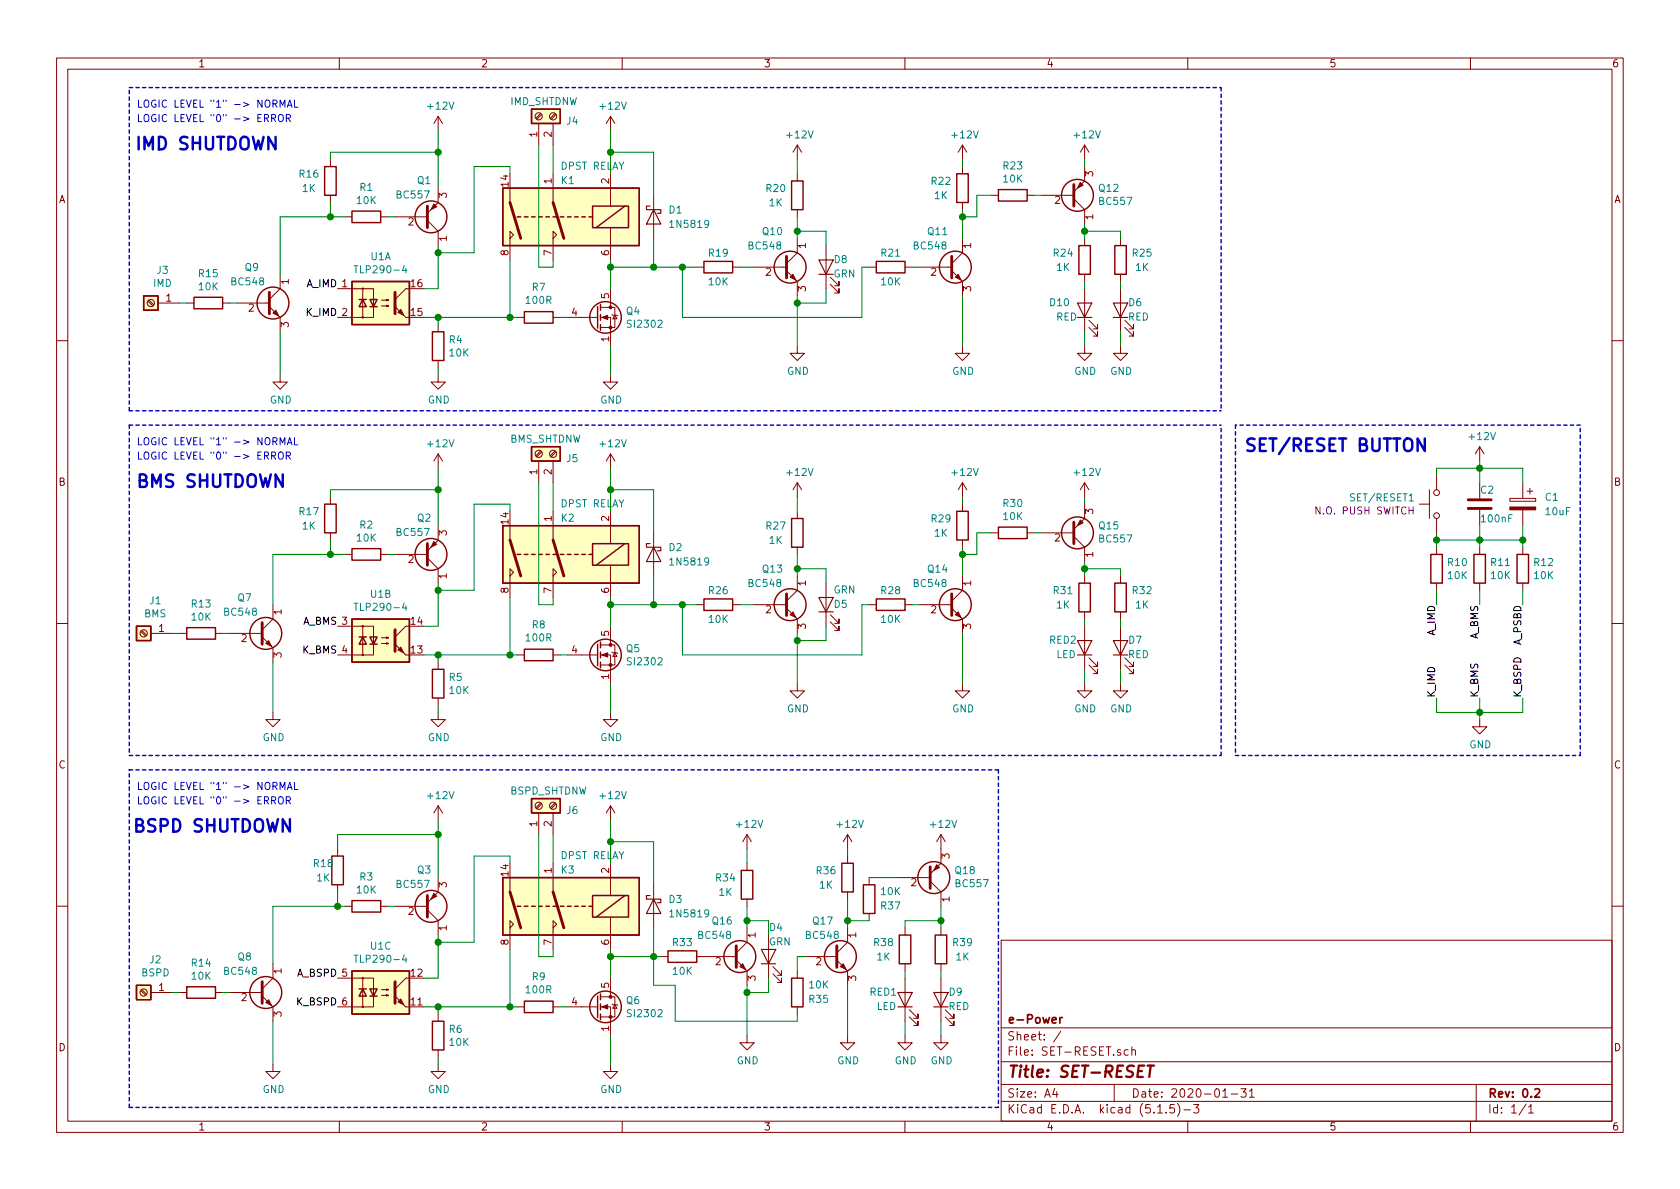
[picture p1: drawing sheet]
<svg xmlns="http://www.w3.org/2000/svg" width="297mm" height="210mm" viewBox="0 0 297 210" stroke-linecap="round" stroke-linejoin="round" font-family="sans-serif">
<g fill="none" stroke="#840000" stroke-width=".18">
<path d="M10 10.3h277v189.9h-277zM12 12.2h273v186.1h-273zM60 10.3v1.9M110 10.3v1.9M160 10.3v1.9M210 10.3v1.9M260 10.3v1.9M58.4 28.2v1.3M58.4 34.5v1.3M61 38.3h1.2M67.3 38.3h1.3M69.8 38.3h5.8"/>
<path d="M75.6 39l1.9 1.9v2.5M77.5 33.3v2.5l-1.9 1.9M77.5 20.6v2.5M77.5 20.6l-.8 1.2M77.5 20.6l.7 1.2M90.2 33.3v2.5M95.2 21.8v3.8M95.6 20.1l-.9 .8M95.8 20.2l-.9 .9M97.8 21.8v3.8M97.8 30.7v5.1M98.1 20.1l-.8 .8"/>
<path d="M98.3 20.2l-.8 .9M107.9 20.6v2.5M107.9 30.7v5.7M107.9 20.6l-.7 1.2M107.9 20.6l.8 1.2M115.6 34.5v7.7M141 25.6v2.6M141 30.7v1.3M141 37.1v1.2M141 25.6l-.8 1.3M141 25.6l.7 1.3M170.2 25.6v2.6"/>
<path d="M170.2 29.5v1.2M170.2 35.8v1.3M170.2 25.6l-.8 1.3M170.2 25.6l.7 1.3M175.3 34.5h1.2M181.6 34.5h1.3M184.1 34.5h5.8M189.9 35.2l1.9 1.9v2.5M191.8 29.5v2.5l-1.9 1.9M191.8 25.6v2.6M191.8 25.6l-.8 1.3M191.8 25.6l.7 1.3"/>
<path d="M26.2 53.3l.8 .8M26.3 53.1l.9 .8M27.9 53.6h3.8M33 53.6h1.3M39.4 53.6h1.2M41.9 53.6h5.7M47.6 54.2l1.9 1.9v2.6M49.5 48.5v2.5l-1.9 2M59.7 51h6.3v5.1h-6.3M64.1 51v5.1M67.4 54.1h1.3l-.4 .1v-.2l.4 .1M67.4 53.1h1.3l-.4 .1v-.2l.4 .1"/>
<path d="M71.8 56.1h.6M72.4 51h-.6l-2 2M77.5 57.4v1.3M90.2 42.2l.6-.7-.6-.6v5.1M91.4 56.1h1.3M97.8 42.2l.6-.7-.6-.6v5.1M97.8 56.1h1.3M100.3 56.1h5.4M106.2 56.1h1.7v5.1M106.2 54.4h2.5v3.5h-2.5M107.9 40.3v5.7M107.9 51v3.4"/>
<path d="M108.2 55.6l.1 .1h.8l.1 .2M108.7 55.7l.4 .7h-.8zM123.2 47.2h1.3M129.5 47.2h1.3M133.3 47.2h5.8M139.1 47.9l1.9 1.9v2.5M141 42.2v2.5l-1.9 1.9M146 43.4v7.6M146.8 50.3l1.5 1.5v-.8v.8h-.7M146.8 49l1.5 1.5v-.7v.7h-.7M153.7 47.2h1.2M160 47.2h1.3"/>
<path d="M162.6 47.2h5.7M168.3 47.9l1.9 1.9v2.5M170.2 42.2v2.5l-1.9 1.9M191.8 42.2v1.2M191.8 48.5v1.3M191.8 51v7.7M192.5 57.9l1.6 1.5v-.7v.7h-.8M192.5 56.6l1.6 1.6v-.8v.8h-.8M198.1 42.2v1.2M198.1 48.5v1.3M198.1 51v7.7M198.9 57.9l1.5 1.5v-.7v.7h-.8"/>
<path d="M198.9 56.6l1.5 1.6v-.8v.8h-.8M10 60.2h2M49.5 66.3v1.3h1.3l-1.3 1.2-1.2-1.2h1.2M77.5 66.3v1.3h1.2l-1.2 1.2-1.3-1.2h1.3M77.5 63.7v1.3M95.6 79.8l-.9 .8M95.8 79.9l-.9 .9M98.1 79.8l-.8 .8M98.3 79.9l-.8 .9M107.9 66.3v1.3h1.3l-1.3 1.2-1.2-1.2h1.2M141 61.2v1.3h1.2l-1.2 1.2-1.3-1.2h1.3M170.2 61.2v1.3h1.2l-1.2 1.2-1.3-1.2h1.3"/>
<path d="M191.8 61.2v1.3h1.2l-1.2 1.2-1.3-1.2h1.3M198.1 61.2v1.3h1.3l-1.3 1.2-1.3-1.2h1.3M261.6 79l-.7 1.3M261.6 79v2.5M261.6 79l.8 1.3M285 60.2h2M58.4 87.9v1.2M58.4 94.2v1.3M61 98h1.2M67.3 98h1.3M69.8 98h5.8M75.6 98.7l1.9 1.9v2.5"/>
<path d="M77.5 93v2.5l-1.9 1.9M77.5 80.3v2.5M77.5 80.3l-.8 1.2M77.5 80.3l.7 1.2M90.2 93v2.5M95.2 81.5v3.8M97.8 81.5v3.8M97.8 90.4v5.1M107.9 80.3v2.5M107.9 90.4v5.7M107.9 99.9v5.8M107.9 80.3l-.7 1.2"/>
<path d="M107.9 80.3l.8 1.2M115.6 94.2v7.6M141 85.3v2.6M141 90.4v1.3M141 96.8v1.2M141 85.3l-.8 1.3M141 85.3l.7 1.3M170.2 85.3v2.6M170.2 89.1v1.3M170.2 95.5v1.3M170.2 85.3l-.8 1.3M170.2 85.3l.7 1.3"/>
<path d="M175.3 94.2h1.2M181.6 94.2h1.3M184.1 94.2h5.8M189.9 94.9l1.9 1.9v2.5M191.8 89.1v2.6l-1.9 1.9M191.8 85.3v2.6M191.8 85.3l-.8 1.3M191.8 85.3l.7 1.3M251 89.1h1.7M252.7 86.6v5.1M254 84.1v2.5M254 91.7v2.5"/>
<path d="M254 96.8v1.2M261.6 85.3v2.8M261.6 90.2v2.8M261.6 96.8v1.2M267 88.1h4.5v.5h-4.5zM269.2 85.3v2.8M269.2 90.2v2.8M269.2 96.8v1.2M270 86.9h1M270.5 86.4v1M10 110.3h2M24.9 111.7l.9 .8"/>
<path d="M25.1 111.5l.8 .8M26.7 112h3.8M31.7 112h1.3M38.1 112h1.3M40.6 112h5.8M46.4 112.6l1.9 1.9v2.6M48.3 106.9v2.6l-1.9 1.9M59.7 110.7h6.3v5.1h-6.3M64.1 110.7v5.1M67.4 113.8h1.3l-.4 .1v-.2l.4 .1M67.4 112.8h1.3l-.4 .1v-.3l.4 .2M71.8 115.8h.6"/>
<path d="M72.4 110.7h-.6l-2 1.9M77.5 117.1v1.3M90.2 101.8l.6-.6-.6-.6v5.1M91.4 115.8h1.3M97.8 101.8l.6-.6-.6-.6v5.1M97.8 115.8h1.3M100.3 115.8h5.4M106.2 115.8h1.7v5.1M106.2 114h2.5v3.6h-2.5M107.9 110.7v3.3M108.2 115.3l.1 .1h.8l.1 .2M108.7 115.4l.4 .7h-.8z"/>
<path d="M123.2 106.9h1.3M129.5 106.9h1.3M133.3 106.9h5.8M139.1 107.6l1.9 1.9v2.5M141 101.8v2.6l-1.9 1.9M146 103.1v7.6M146.8 110l1.5 1.5v-.8v.8h-.7M146.8 108.7l1.5 1.5v-.7v.7h-.7M153.7 106.9h1.2M160 106.9h1.3M162.6 106.9h5.7M168.3 107.6l1.9 1.9v2.5"/>
<path d="M170.2 101.8v2.6l-1.9 1.9M191.8 101.8v1.3M191.8 108.2v1.3M191.8 110.7v7.7M192.5 117.6l1.6 1.5v-.7v.7h-.8M192.5 116.3l1.6 1.6v-.8v.8h-.8M198.1 101.8v1.3M198.1 108.2v1.3M198.1 110.7v7.7M198.9 117.6l1.5 1.5v-.7v.7h-.8M198.9 116.3l1.5 1.6v-.8v.8h-.8M254 103.1v1.3"/>
<path d="M261.6 103.1v1.3M269.2 103.1v1.3M285 110.3h2M48.3 126v1.2h1.2l-1.2 1.3-1.3-1.3h1.3M77.5 126v1.2h1.2l-1.2 1.3-1.3-1.3h1.3M77.5 123.4v1.3M107.9 126v1.2h1.3l-1.3 1.3-1.2-1.3h1.2M141 120.9v1.3h1.2l-1.2 1.2-1.3-1.2h1.3M170.2 120.9v1.3h1.2l-1.2 1.2-1.3-1.2h1.3M191.8 120.9v1.3h1.2l-1.2 1.2-1.3-1.2h1.3M198.1 120.9v1.3h1.3l-1.3 1.2-1.3-1.2h1.3M261.6 127.2v1.3h1.3l-1.3 1.3-1.3-1.3h1.3"/>
<path d="M59.7 150.1v1.3M59.7 156.5v1.2M77.5 155.2v2.5l-1.9 1.9M77.5 142.5v2.5M77.5 142.5l-.8 1.3M77.5 142.5l.7 1.3M90.2 155.2v2.5M95.2 143.8v3.8M95.6 142l-.9 .8M95.8 142.2l-.9 .8M97.8 143.8v3.8M97.8 152.6v5.1"/>
<path d="M98.1 142l-.8 .8M98.3 142.2l-.8 .8M107.9 142.5v2.5M107.9 152.6v5.8M107.9 142.5l-.7 1.3M107.9 142.5l.8 1.3M115.6 156.5v7.6M132.1 147.6v2.5M132.1 152.6v1.3M132.1 159v1.3M132.1 147.6l-.8 1.2M132.1 147.6l.7 1.2"/>
<path d="M149.9 147.6v2.5M149.9 151.4v1.2M149.9 157.7v1.3M149.9 147.6l-.8 1.2M149.9 147.6l.7 1.2M153.7 155.2v1.3M158.7 155.2h5.8M164.5 155.8l1.9 1.9v2.6M166.4 147.6v5l-1.9 2M166.4 147.6l-.8 1.2M166.4 147.6l.7 1.2M10 160.2h2"/>
<path d="M24.9 175.2l.9 .8M25.1 175l.8 .8M26.7 175.5h3.8M31.7 175.5h1.3M38.1 175.5h1.3M40.6 175.5h5.8M46.4 176.1l1.9 1.9v2.6M48.3 170.4v2.6l-1.9 1.9M59.7 173h6.3v5h-6.3M61 160.3h1.2M64.1 173v5M67.3 160.3h1.3"/>
<path d="M67.4 176h1.3l-.4 .1v-.2l.4 .1M67.4 175h1.3l-.4 .1v-.2l.4 .1M69.8 160.3h5.8M71.8 178h.6M72.4 173h-.6l-2 1.9M75.6 160.9l1.9 1.9v2.5M77.5 179.3v1.3M90.2 164.1l.6-.7-.6-.6v5.1M91.4 178h1.3M97.8 164.1l.6-.7-.6-.6v5.1M97.8 178h1.3M100.3 178h5.4"/>
<path d="M106.2 178h1.7v5.1M106.2 176.3h2.5v3.5h-2.5M107.9 162.2v5.7M107.9 173v3.3M108.2 177.5l.1 .2h.8l.1 .1M108.7 177.7l.4 .6h-.8zM116.8 169.2h1.3M123.2 169.2h7M130.2 169.8l1.9 1.9v2.5M132.1 164.1v2.5l-1.9 1.9M135.9 165.3v7.7M136.7 172.2l1.5 1.5v-.7v.7h-.8"/>
<path d="M136.7 170.9l1.5 1.6v-.8v.8h-.8M141 171.7v1.3M141 178v1.3M142.2 169.2h5.8M148 169.8l1.9 1.9v2.5M149.9 164.1v2.5l-1.9 1.9M153.7 161.5v1.3M160 164.1v1.2M160 170.4v1.3M160 173v7.6M160.8 179.8l1.5 1.6v-.8v.8h-.8M160.8 178.6l1.5 1.5v-.8v.8h-.8"/>
<path d="M166.4 164.1v1.2M166.4 170.4v1.3M166.4 173v7.6M167.1 179.8l1.6 1.6v-.8v.8h-.8M167.1 178.6l1.6 1.5v-.8v.8h-.8M177 166.3h108v32h-108zM285 160.2h2M48.3 188.2v1.3h1.2l-1.2 1.2-1.3-1.2h1.3M60 198.3v1.9M77.5 188.2v1.3h1.2l-1.2 1.2-1.3-1.2h1.3M77.5 185.7v1.2M107.9 188.2v1.3h1.3l-1.3 1.2-1.2-1.2h1.2"/>
<path d="M110 198.3v1.9M132.1 183.1v1.3h1.2l-1.2 1.3-1.3-1.3h1.3M149.9 183.1v1.3h1.2l-1.2 1.3-1.3-1.3h1.3M160 198.3v1.9M160 183.1v1.3h1.3l-1.3 1.3-1.3-1.3h1.3M166.4 183.1v1.3h1.2l-1.2 1.3-1.3-1.3h1.3M177 194.8h108M177 191.8h108M177 187.8h108M177 181.8h108M186.5 192.5l-.4 1h1M186.8 193v1"/>
<path d="M187.6 182.3l-1.3 2M197 191.8v3M199.5 185.7l-.4-.1-.3 .3v.6l.3 .1 .4-.1M200.1 185.7l.2-.1 .4 .1 .1 .9M200.1 185.1v1.5M204.7 196.8h.8M206.2 196.7v.1M207.6 195.3h-.7l-.1 .7 .2-.1 .5 .1 .2 .2-.1 .5-.2 .1-.6-.1M208.2 195.1a1.71 1.71 0 0 1 0 2.3M209.3 196.3h1.2M210 198.3v1.9M211 195.3h1l-.5 .6 .4 .1v.7l-.2 .1-.7-.1"/>
<path d="M216.2 193l.4-.5v1.5M216.2 194h.8M217.7 193.5h1.1M219.4 192.5h.9l-.5 .6 .5 .1v.7l-.3 .1-.6-.1M220.9 193l.4-.5v1.5M220.9 194h.9M260 198.3v1.9M261 191.8v6.5M269.8 195.2l-1.2 2M270.3 195.8l.4-.5v1.5M270.3 196.8h.8"/>
<circle cx="95.2" cy="20.6" r=".63"/>
<circle cx="97.8" cy="20.6" r=".63"/>
<circle cx="26.7" cy="53.6" r=".63"/>
<circle cx="64.1" cy="51" r=".13"/>
<circle cx="64.1" cy="56.1" r=".13"/>
<circle cx="95.2" cy="80.3" r=".63"/>
<circle cx="97.8" cy="80.3" r=".63"/>
<circle cx="254" cy="87.1" r=".51"/>
<circle cx="254" cy="91.2" r=".51"/>
<circle cx="25.4" cy="112" r=".63"/>
<circle cx="64.1" cy="115.8" r=".13"/>
<circle cx="64.1" cy="110.7" r=".13"/>
<circle cx="95.2" cy="142.5" r=".63"/>
<circle cx="97.8" cy="142.5" r=".63"/>
<circle cx="25.4" cy="175.5" r=".63"/>
<circle cx="64.1" cy="178" r=".13"/>
<circle cx="64.1" cy="173" r=".13"/>
</g>
<path d="M187.4 179.9v1M187.8 179.9l-.3 .1-.1 .2M271.4 192.7l.2-.2h.4l.2 .5-.9 1h.9" fill="none" stroke="#840000" stroke-width=".3"/>
<path d="M202.9 188.4h1.1M203.5 188.4l-.3 2" fill="none" stroke="#840000" stroke-width=".41"/>
<g fill="none" stroke="#840000" stroke-width=".25">
<path d="M94 19.3h5.1v2.5h-5.1zM57.4 29.5h2v5h-2zM62.2 37.3h5.1v2.1h-5.1zM88.9 33.3h24.1v10.1h-24.1zM91.4 38.3h.7M92.7 38.3h.6M94 38.3h.6M95.2 38.3h.7M96.5 38.3h.7M97.8 38.3h.6M99.1 38.3h.6M100.3 38.3h.7"/>
<path d="M101.6 38.3h.6M102.9 38.3h.6M104.1 38.3h.7M104.8 36.4h6.3v3.9h-6.3zM110.5 36.4l-5.1 3.9M140 32h2v5.1h-2zM169.2 30.7h2v5.1h-2zM176.5 33.5h5.1v2.1h-5.1zM25.4 52.3h2.5v2.6h-2.5zM34.3 52.6h5.1v2h-5.1zM62.2 49.8h10.2v7.6h-10.2zM63.5 53h1.3"/>
<path d="M64.1 53l.7 1.2h-1.3zM65.4 53h1.3l-.7 1.2zM65.4 54.2h1.3M76.5 58.7h2v5h-2zM92.7 55.1h5.1v2h-5.1zM105.7 54.2v3.8M106.2 53.8v1.1M106.2 55.6v1M106.2 57.4v1M124.5 46.2h5v2.1h-5zM154.9 46.2h5.1v2.1h-5.1zM190.8 43.4h2v5.1h-2z"/>
<path d="M197.1 43.4h2v5.1h-2zM94 79h5.1v2.5h-5.1zM57.4 89.1h2v5.1h-2zM62.2 97h5.1v2.1h-5.1zM88.9 93h24.1v10.1h-24.1zM91.4 98h.7M92.7 98h.6M94 98h.6M95.2 98h.7M96.5 98h.7M97.8 98h.6M99.1 98h.6"/>
<path d="M100.3 98h.7M101.6 98h.6M102.9 98h.6M104.1 98h.7M104.8 96.1h6.3v3.8h-6.3zM110.5 96.1l-5.1 3.8M140 91.7h2v5.1h-2zM169.2 90.4h2v5.1h-2zM176.5 93.2h5.1v2h-5.1zM253 98h2v5.1h-2zM260.6 98h2v5.1h-2zM268.2 98h2.1v5.1h-2.1z"/>
<path d="M24.1 110.7h2.6v2.6h-2.6zM33 111h5.1v2h-5.1zM62.2 109.5h10.2v7.6h-10.2zM63.5 112.6h1.3M64.1 112.6l.7 1.3h-1.3zM65.4 112.6h1.3l-.7 1.3zM65.4 113.9h1.3M76.5 118.4h2v5h-2zM92.7 114.8h5.1v2h-5.1zM105.7 113.9v3.8M106.2 113.5v1M106.2 115.3v1"/>
<path d="M106.2 117.1v1M124.5 105.9h5v2h-5zM154.9 105.9h5.1v2h-5.1zM190.8 103.1h2v5.1h-2zM197.1 103.1h2v5.1h-2zM58.7 151.4h2v5.1h-2zM62.2 159.3h5.1v2h-5.1zM88.9 155.2h24.1v10.1h-24.1zM94 141.2h5.1v2.6h-5.1zM104.8 158.4h6.3v3.8h-6.3zM110.5 158.4l-5.1 3.8M131.1 153.9h2v5.1h-2z"/>
<path d="M148.8 152.6h2.1v5.1h-2.1zM152.7 156.5h2v5h-2zM24.1 174.2h2.6v2.6h-2.6zM33 174.5h5.1v2h-5.1zM62.2 171.7h10.2v7.6h-10.2zM63.5 174.9h1.3M64.1 174.9l.7 1.2h-1.3zM65.4 174.9h1.3l-.7 1.2zM65.4 176.1h1.3M91.4 160.3h.7M92.7 177h5.1v2.1h-5.1zM92.7 160.3h.6"/>
<path d="M94 160.3h.6M95.2 160.3h.7M96.5 160.3h.7M97.8 160.3h.6M99.1 160.3h.6M100.3 160.3h.7M101.6 160.3h.6M102.9 160.3h.6M104.1 160.3h.7M105.7 176.1v3.9M106.2 175.8v1M106.2 177.5v1.1"/>
<path d="M106.2 179.3v1M118.1 168.1h5.1v2.1h-5.1zM140 173h2v5h-2zM159 165.3h2v5.1h-2zM165.4 165.3h2v5.1h-2zM76.5 180.6h2v5.1h-2z"/>
<circle cx="76.2" cy="38.3" r="2.82"/>
<circle cx="190.5" cy="34.5" r="2.82"/>
<circle cx="48.3" cy="53.6" r="2.82"/>
<circle cx="107.1" cy="56.1" r="2.79"/>
<circle cx="139.7" cy="47.2" r="2.82"/>
<circle cx="168.9" cy="47.2" r="2.82"/>
<circle cx="76.2" cy="98" r="2.82"/>
<circle cx="190.5" cy="94.2" r="2.82"/>
<circle cx="47" cy="112" r="2.82"/>
<circle cx="107.1" cy="115.8" r="2.79"/>
<circle cx="139.7" cy="106.9" r="2.82"/>
<circle cx="168.9" cy="106.9" r="2.82"/>
<circle cx="165.1" cy="155.2" r="2.82"/>
<circle cx="47" cy="175.5" r="2.82"/>
<circle cx="76.2" cy="160.3" r="2.82"/>
<circle cx="107.1" cy="178" r="2.79"/>
<circle cx="130.8" cy="169.2" r="2.82"/>
<circle cx="148.6" cy="169.2" r="2.82"/>
</g>
<g fill="#840000" stroke="#840000" stroke-width=".18">
<path d="M106.4 178l1-.3v.7z"/>
<path d="M168.9 108.7l.5-.5 .5 1z"/>
<path d="M130.8 170.9l.5-.5 .5 1z"/>
<path d="M48.3 55.4l.5-.5 .5 1z"/>
<path d="M69.8 113.9l2 1.9z"/>
<path d="M70.4 114.9l.5-.5 .5 1z"/>
<path d="M76.7 95.8l.5 .5-1 .5z"/>
<path d="M191 91.9l.5 .6-1 .5z"/>
<path d="M47.5 113.3l.5 1-1-.5z"/>
<path d="M165.6 152.9l.5 .5-1 .5z"/>
<path d="M69.8 176.1l2 1.9z"/>
<path d="M70.4 177.2l.5-.5 .5 1z"/>
<path d="M76.7 158l.5 .5-1 .5z"/>
<path d="M47 177.3l.5-.5 .5 1z"/>
<path d="M148.6 170.9l.5-.5 .5 1z"/>
<path d="M139.7 49l.5-.5 .5 1z"/>
<path d="M106.4 56.1l1-.4v.8z"/>
<path d="M168.9 49l.5-.5 .5 1z"/>
<path d="M267 89.7h4.5v.5h-4.5z"/>
<path d="M139.7 108.7l.5-.5 .5 1z"/>
<path d="M76.7 36.1l.5 .5-1 .5z"/>
<path d="M69.8 54.2l2 1.9z"/>
<path d="M70.9 54.7l.5 1-1-.5z"/>
<path d="M106.4 115.8l1-.4v.8z"/>
<path d="M191 32.3l.5 .5-1 .5z"/>
<circle cx="107.9" cy="179.8" r=".25"/>
<circle cx="107.9" cy="176.3" r=".25"/>
<circle cx="107.9" cy="57.9" r=".25"/>
<circle cx="107.9" cy="54.4" r=".25"/>
<circle cx="107.9" cy="117.6" r=".25"/>
<circle cx="107.9" cy="114" r=".25"/>
</g>
<g fill="none" stroke="#840000" stroke-width=".2">
<path d="M114.9 36.4h-.6v.7h2.5v.6h-.6M115.6 37.1l1.2 2.5h-2.5zM144.8 46h2.5l-1.3 2.5zM144.8 48.5h2.5M190.5 53.6h2.5l-1.2 2.5zM190.5 56.1h2.5M196.8 53.6h2.6l-1.3 2.5zM196.8 56.1h2.6M114.9 96.1h-.6v.7h2.5v.6h-.6M115.6 96.8l1.2 2.5h-2.5zM144.8 105.7h2.5l-1.3 2.5zM144.8 108.2h2.5"/>
<path d="M190.5 113.3h2.5l-1.2 2.5zM190.5 115.8h2.5M196.8 113.3h2.6l-1.3 2.5zM196.8 115.8h2.6M114.9 158.4h-.6v.6h2.5v.6h-.6M115.6 159l1.2 2.5h-2.5zM134.6 167.9h2.6l-1.3 2.5zM134.6 170.4h2.6M158.7 175.5h2.6l-1.3 2.5zM158.7 178h2.6M165.1 175.5h2.5l-1.2 2.5zM165.1 178h2.5"/>
</g>
<g fill="#ffffc2" stroke="#ffffc2" stroke-width=".18">
<path d="M88.9 155.2h24.1v10.1h-24.1z"/>
<path d="M94 141.2h5.1v2.6h-5.1z"/>
<path d="M62.2 109.5h10.2v7.6h-10.2z"/>
<path d="M62.2 171.7h10.2v7.6h-10.2z"/>
<path d="M24.1 110.7h2.6v2.6h-2.6z"/>
<path d="M24.1 174.2h2.6v2.6h-2.6z"/>
<path d="M88.9 33.3h24.1v10.1h-24.1z"/>
<path d="M94 19.3h5.1v2.5h-5.1z"/>
<path d="M62.2 49.8h10.2v7.6h-10.2z"/>
<path d="M88.9 93h24.1v10.1h-24.1z"/>
<path d="M94 79h5.1v2.5h-5.1z"/>
<path d="M25.4 52.3h2.5v2.6h-2.5z"/>
</g>
<g fill="none" stroke="#840000" stroke-width=".51">
<path d="M75.6 36.4v3.9M90.2 35.8l1.9 6.4M97.8 35.8l1.9 6.4M189.9 32.6v3.8M47.6 51.7v3.8M69.8 51.7v3.8M139.1 45.3v3.8M168.3 45.3v3.8M75.6 96.1v3.8M90.2 95.5l1.9 6.3M97.8 95.5l1.9 6.3M189.9 92.3v3.8"/>
<path d="M259.6 89.9h4.1M259.6 88.4h4.1M46.4 110.1v3.8M69.8 111.4v3.8M139.1 105v3.8M168.3 105v3.8M75.6 158.4v3.8M90.2 157.7l1.9 6.4M97.8 157.7l1.9 6.4M164.5 153.3v3.8M46.4 173.6v3.8M69.8 173.6v3.8"/>
<path d="M130.2 167.3v3.8M148 167.3v3.8"/>
</g>
<path d="M62.6 47h.7M71.5 46.9l-.3 .9h.8M71.8 47.4v.9M62.6 106.7h.7M71.5 106.6l-.3 .9h.8M71.8 107.1v.8M62.6 168.9h.7M71.5 168.9l-.3 .8h.8M71.8 169.3v.9" fill="none" stroke="#008484" stroke-width=".18"/>
<g fill="none" stroke="#0000c2" stroke-width=".25" stroke-dasharray=".6 .6">
<path d="M22.9 15.5h193M215.9 15.5v57.1M22.9 72.6h193M22.9 75.2v58.4M22.9 72.6v-57.1M22.9 75.2h193M218.4 75.2v58.4M279.4 75.2h-61M22.9 133.6h193M22.9 136.1h153.6M176.5 136.1v59.7M215.9 133.6v-58.4"/>
<path d="M218.4 133.6h61M279.4 133.6v-58.4M22.9 195.8h153.6M22.9 195.8v-59.7"/>
</g>
<g fill="none" stroke="#008400" stroke-width=".18">
<path d="M58.4 35.8v2.5M61 38.3h-11.5v10.2M68.6 38.3h1.2M77.5 23.1v10.2M77.5 26.9h-19.1v1.3M90.2 30.7v-1.2h-6.4v15.2h-6.3M95.2 25.6v21.6h2.6v-1.2M97.8 25.6v5.1M107.9 26.9h7.7v7.6M107.9 23.1v7.6M141 28.2v2.5M141 38.3v3.9"/>
<path d="M170.2 28.2v1.3M170.2 37.1v5.1M175.3 34.5h-2.6v3.8h-2.5M182.9 34.5h1.2M191.8 28.2v1.3M191.8 39.6v2.6M31.7 53.6h1.3M40.6 53.6h1.3M49.5 58.7v7.6M74.9 56.1h16.5M77.5 43.4v7.6h-2.6M77.5 56.1v1.3"/>
<path d="M90.2 46v10.1M99.1 56.1h1.2M107.9 47.2h15.3M107.9 46v5M115.6 42.2v5M120.6 47.2v8.9h31.8v-8.9h1.3M130.8 47.2h2.5M141 40.9h5v2.5M141 52.3v8.9M146 51v2.6h-5M161.3 47.2h1.3M170.2 52.3v8.9"/>
<path d="M191.8 40.9h6.3v1.3M191.8 49.8v1.2M191.8 58.7v2.5M198.1 49.8v1.2M198.1 58.7v2.5M77.5 65v1.3M107.9 61.2v5.1M58.4 95.5v2.5M61 98h-12.7v8.9M68.6 98h1.2M77.5 86.6h-19.1v1.3M77.5 82.8v10.2"/>
<path d="M90.2 90.4v-1.3h-6.4v15.3h-6.3M95.2 85.3v21.6h2.6v-1.2M97.8 85.3v5.1M107.9 86.6h7.7v7.6M107.9 82.8v7.6M141 87.9v2.5M141 98v3.8M170.2 87.9v1.2M170.2 96.8v5M175.3 94.2h-2.6v3.8h-2.5M182.9 94.2h1.2M191.8 87.9v1.2"/>
<path d="M191.8 99.3v2.5M254 84.1v-1.3h15.2v2.5M254 95.5h15.2M254 94.2v2.6M261.6 81.5v3.8M261.6 93v3.8M269.2 93v3.8M30.5 112h1.2M39.4 112h1.2M48.3 117.1v8.9M74.9 115.8h16.5M77.5 103.1v7.6h-2.6"/>
<path d="M77.5 115.8v1.3M90.2 105.7v10.1M99.1 115.8h1.2M107.9 106.9h15.3M107.9 105.7v5M115.6 101.8v5.1M120.6 106.9v8.9h31.8v-8.9h1.3M130.8 106.9h2.5M141 100.6h5v2.5M141 112v8.9M146 110.7v2.6h-5M161.3 106.9h1.3"/>
<path d="M170.2 112v8.9M191.8 109.5v1.2M191.8 118.4v2.5M191.8 100.6h6.3v1.2M198.1 109.5v1.2M198.1 118.4v2.5M254 104.4v2.5M261.6 104.4v2.5M269.2 104.4v2.5M77.5 124.7v1.3M107.9 120.9v5.1M254 123.4v2.6h15.2v-2.6"/>
<path d="M261.6 123.4v3.8M59.7 157.7v2.6M77.5 145v10.2M77.5 147.6h-17.8v2.5M90.2 152.6v-1.2h-6.4v15.2h-6.3M95.2 147.6v21.6h2.6v-1.3M97.8 147.6v5M107.9 148.8h7.7v7.7M107.9 145v7.6M132.1 150.1v2.5M149.9 150.1v1.3M149.9 159v5.1"/>
<path d="M153.7 155.2h5M30.5 175.5h1.2M39.4 175.5h1.2M61 160.3h-12.7v10.1M68.6 160.3h1.2M74.9 178h16.5M77.5 165.3v7.7h-2.6M77.5 178v1.3M90.2 167.9v10.1M99.1 178h1.2M107.9 169.2h8.9M107.9 167.9v5.1"/>
<path d="M115.6 164.1v10.1h3.8v6.4h21.6v-1.3M132.1 160.3v3.8M132.1 174.2v8.9M132.1 162.8h3.8v2.5M135.9 173v2.5h-3.8M142.2 169.2h-1.2v2.5M149.9 174.2v8.9M149.9 162.8h3.8M160 171.7v1.3M166.4 160.3v3.8M166.4 171.7v1.3M166.4 162.8h-6.4v1.3"/>
<path d="M48.3 180.6v7.6M77.5 186.9v1.3M107.9 183.1v5.1M160 180.6v2.5M166.4 180.6v2.5"/>
</g>
<path d="M221.8 77.7l-.8-.2a.54 .54 0 0 0-.5 .6 .54 .54 0 0 0 .5 .5 .76 .76 0 0 1 .8 .5 .53 .53 0 0 1-.4 .7l-.9-.2" fill="none" stroke="#0000c2" stroke-width=".43"/>
<g fill="none" stroke="#0000c2" stroke-width=".18">
<path d="M49.5 19v-1.3l.5 .9 .4-.9v1.3M50.8 19l.4-1.3 .4 1.3M50.9 18.6h.6M52.1 17.7v1.3h.6M48 20.9l.7-.1v-.4l-.2-.2h-.5v1.3M48.3 20.9l.4 .6M49.3 20.4l.2-.2a.47 .47 0 0 1 .6 .5l-.1 .6-.2 .2h-.4a1 1 0 0 1-.1-1.1zM50.6 20.9l.6-.1 .2-.1-.1-.3-.2-.2h-.5v1.3M50.9 20.9l.5 .6M49.5 78.7v-1.3l.5 .9 .4-.9v1.3M50.8 78.7l.4-1.3 .4 1.3M50.9 78.3h.6"/>
<path d="M52.1 77.4v1.3h.6M48 80.6l.7-.1v-.4l-.2-.2h-.5v1.3M48.3 80.6l.4 .6M49.3 80.1l.2-.2a.47 .47 0 0 1 .6 .5l-.1 .6-.2 .2-.4-.1a1 1 0 0 1-.1-1zM50.6 80.6l.6-.1 .2-.1-.1-.3-.2-.2h-.5v1.3M50.9 80.6l.5 .6M49.5 139.6v-1.3l.5 1 .4-1v1.3M50.8 139.6l.4-1.3 .4 1.3M50.9 139.3h.6M52.1 138.3v1.3h.6M48 141.5l.7-.1v-.4l-.2-.1h-.5v1.3M48.3 141.5l.4 .7"/>
<path d="M49.3 141.1l.2-.2a.47 .47 0 0 1 .6 .4l-.1 .7-.2 .2-.4-.1a1 1 0 0 1-.1-1zM50.6 141.5h.6l.2-.2-.1-.3-.2-.1h-.5v1.3M50.9 141.5l.5 .7"/>
</g>
<g fill="#008400" stroke="#008400" stroke-width=".25">
<circle cx="141" cy="40.9" r=".51"/>
<circle cx="261.6" cy="95.5" r=".51"/>
<circle cx="166.4" cy="162.8" r=".51"/>
<circle cx="77.5" cy="147.6" r=".51"/>
<circle cx="141" cy="53.6" r=".51"/>
<circle cx="191.8" cy="40.9" r=".51"/>
<circle cx="254" cy="95.5" r=".51"/>
<circle cx="132.1" cy="175.5" r=".51"/>
<circle cx="90.2" cy="56.1" r=".51"/>
<circle cx="59.7" cy="160.3" r=".51"/>
<circle cx="149.9" cy="162.8" r=".51"/>
<circle cx="77.5" cy="56.1" r=".51"/>
<circle cx="261.6" cy="82.8" r=".51"/>
<circle cx="115.6" cy="47.2" r=".51"/>
<circle cx="120.7" cy="47.2" r=".51"/>
<circle cx="141" cy="100.6" r=".51"/>
<circle cx="108" cy="148.8" r=".51"/>
<circle cx="108" cy="169.2" r=".51"/>
<circle cx="77.5" cy="166.6" r=".51"/>
<circle cx="141" cy="113.3" r=".51"/>
<circle cx="90.2" cy="178" r=".51"/>
<circle cx="77.5" cy="178" r=".51"/>
<circle cx="269.2" cy="95.5" r=".51"/>
<circle cx="261.6" cy="126" r=".51"/>
<circle cx="191.8" cy="100.6" r=".51"/>
<circle cx="170.2" cy="38.3" r=".51"/>
<circle cx="108" cy="106.9" r=".51"/>
<circle cx="108" cy="86.6" r=".51"/>
<circle cx="170.2" cy="98" r=".51"/>
<circle cx="115.6" cy="169.2" r=".51"/>
<circle cx="77.5" cy="104.4" r=".51"/>
<circle cx="115.6" cy="106.9" r=".51"/>
<circle cx="120.7" cy="106.9" r=".51"/>
<circle cx="77.5" cy="86.6" r=".51"/>
<circle cx="90.2" cy="115.8" r=".51"/>
<circle cx="77.5" cy="115.8" r=".51"/>
<circle cx="58.4" cy="98" r=".51"/>
<circle cx="132.1" cy="162.8" r=".51"/>
<circle cx="58.4" cy="38.3" r=".51"/>
<circle cx="77.5" cy="26.9" r=".51"/>
<circle cx="108" cy="47.2" r=".51"/>
<circle cx="108" cy="26.9" r=".51"/>
<circle cx="77.5" cy="44.7" r=".51"/>
</g>
<g font-size="3.1" fill="#0000c2">
<text x="24.9" y="26.5">IMD SHUTDOWN</text>
<text x="221.9" y="79.9">SET/RESET BUTTON</text>
<text x="25" y="86.2">BMS SHUTDOWN</text>
<text x="24.5" y="147.2">BSPD SHUTDOWN</text>
</g>
<text font-size="2.8" fill="#840000" x="178" y="190.5">Title: SET-RESET</text>
<g font-size="2.1" fill="#840000">
<text x="178" y="184">Sheet: /</text>
<text x="178" y="181">e-Power</text>
<text x="178" y="186.7">File: SET-RESET.sch</text>
<text x="178" y="196.9">KiCad E.D.A. kicad (5.1.5)-3</text>
<text x="178" y="194.1">Size: A4</text>
<text x="200" y="194.1">Date: 2020-01-31</text>
<text x="263" y="194.1">Rev: 0.2</text>
<text x="263" y="196.9">Id: 1/1</text>
</g>
<g font-size="1.8" fill="#840000">
<text x="35" y="11.9">1</text>
<text x="85" y="11.9">2</text>
<text x="135" y="11.9">3</text>
<text x="185" y="11.9">4</text>
<text x="235" y="11.9">5</text>
<text x="285" y="11.9">6</text>
<text x="95" y="24.2" transform="rotate(-90 95 24.2)">1</text>
<text x="97.5" y="24.2" transform="rotate(-90 97.5 24.2)">2</text>
<text x="10.4" y="35.9">A</text>
<text x="79" y="35" transform="rotate(-90 79 35)">3</text>
<text x="89.9" y="33" transform="rotate(-90 89.9 33)">14</text>
<text x="97.5" y="32.5" transform="rotate(-90 97.5 32.5)">1</text>
<text x="107.7" y="32.5" transform="rotate(-90 107.7 32.5)">2</text>
<text x="193.3" y="31.2" transform="rotate(-90 193.3 31.2)">3</text>
<text x="285.4" y="35.9">A</text>
<text x="72.2" y="39.9">2</text>
<text x="186.5" y="36.1">2</text>
<text x="193.3" y="38.8" transform="rotate(-90 193.3 38.8)">1</text>
<text x="79" y="42.6" transform="rotate(-90 79 42.6)">1</text>
<text x="89.9" y="45.2" transform="rotate(-90 89.9 45.2)">8</text>
<text x="97.5" y="45.2" transform="rotate(-90 97.5 45.2)">7</text>
<text x="107.7" y="45.2" transform="rotate(-90 107.7 45.2)">6</text>
<text x="142.5" y="43.9" transform="rotate(-90 142.5 43.9)">1</text>
<text x="171.7" y="43.9" transform="rotate(-90 171.7 43.9)">1</text>
<text x="29.4" y="53.3">1</text>
<text x="51.1" y="50.3" transform="rotate(-90 51.1 50.3)">1</text>
<text x="72.7" y="50.8">16</text>
<text x="107.7" y="52.8" transform="rotate(-90 107.7 52.8)">5</text>
<text x="135.4" y="48.8">2</text>
<text x="142.5" y="51.5" transform="rotate(-90 142.5 51.5)">3</text>
<text x="164.6" y="48.8">2</text>
<text x="171.7" y="51.5" transform="rotate(-90 171.7 51.5)">3</text>
<text x="44" y="55.1">2</text>
<text x="51.1" y="57.9" transform="rotate(-90 51.1 57.9)">3</text>
<text x="72.7" y="55.9">15</text>
<text x="101.1" y="55.9">4</text>
<text x="107.7" y="60.4" transform="rotate(-90 107.7 60.4)">1</text>
<text x="95" y="83.9" transform="rotate(-90 95 83.9)">1</text>
<text x="97.5" y="83.9" transform="rotate(-90 97.5 83.9)">2</text>
<text x="10.4" y="85.9">B</text>
<text x="285.4" y="85.9">B</text>
<text x="79" y="94.7" transform="rotate(-90 79 94.7)">3</text>
<text x="89.9" y="92.7" transform="rotate(-90 89.9 92.7)">14</text>
<text x="97.5" y="92.2" transform="rotate(-90 97.5 92.2)">1</text>
<text x="107.7" y="92.2" transform="rotate(-90 107.7 92.2)">2</text>
<text x="186.5" y="95.8">2</text>
<text x="193.3" y="90.9" transform="rotate(-90 193.3 90.9)">3</text>
<text x="72.2" y="99.6">2</text>
<text x="193.3" y="98.5" transform="rotate(-90 193.3 98.5)">1</text>
<text x="79" y="102.3" transform="rotate(-90 79 102.3)">1</text>
<text x="89.9" y="104.9" transform="rotate(-90 89.9 104.9)">8</text>
<text x="97.5" y="104.9" transform="rotate(-90 97.5 104.9)">7</text>
<text x="107.7" y="104.9" transform="rotate(-90 107.7 104.9)">6</text>
<text x="142.5" y="103.6" transform="rotate(-90 142.5 103.6)">1</text>
<text x="171.7" y="103.6" transform="rotate(-90 171.7 103.6)">1</text>
<text x="28.1" y="111.8">1</text>
<text x="42.7" y="113.5">2</text>
<text x="49.8" y="108.7" transform="rotate(-90 49.8 108.7)">1</text>
<text x="72.7" y="110.5">14</text>
<text x="107.7" y="112.5" transform="rotate(-90 107.7 112.5)">5</text>
<text x="135.4" y="108.5">2</text>
<text x="142.5" y="111.2" transform="rotate(-90 142.5 111.2)">3</text>
<text x="164.6" y="108.5">2</text>
<text x="171.7" y="111.2" transform="rotate(-90 171.7 111.2)">3</text>
<text x="49.8" y="116.3" transform="rotate(-90 49.8 116.3)">3</text>
<text x="72.7" y="115.6">13</text>
<text x="101.1" y="115.6">4</text>
<text x="107.7" y="120.1" transform="rotate(-90 107.7 120.1)">1</text>
<text x="10.4" y="135.9">C</text>
<text x="285.4" y="135.9">C</text>
<text x="95" y="146.1" transform="rotate(-90 95 146.1)">1</text>
<text x="97.5" y="146.1" transform="rotate(-90 97.5 146.1)">2</text>
<text x="89.9" y="154.9" transform="rotate(-90 89.9 154.9)">14</text>
<text x="97.5" y="154.4" transform="rotate(-90 97.5 154.4)">1</text>
<text x="107.7" y="154.4" transform="rotate(-90 107.7 154.4)">2</text>
<text x="167.9" y="151.9" transform="rotate(-90 167.9 151.9)">3</text>
<text x="72.2" y="161.8">2</text>
<text x="79" y="156.9" transform="rotate(-90 79 156.9)">3</text>
<text x="161.1" y="156.7">2</text>
<text x="167.9" y="159.5" transform="rotate(-90 167.9 159.5)">1</text>
<text x="79" y="164.6" transform="rotate(-90 79 164.6)">1</text>
<text x="89.9" y="167.1" transform="rotate(-90 89.9 167.1)">8</text>
<text x="97.5" y="167.1" transform="rotate(-90 97.5 167.1)">7</text>
<text x="107.7" y="167.1" transform="rotate(-90 107.7 167.1)">6</text>
<text x="133.6" y="165.8" transform="rotate(-90 133.6 165.8)">1</text>
<text x="151.4" y="165.8" transform="rotate(-90 151.4 165.8)">1</text>
<text x="49.8" y="172.2" transform="rotate(-90 49.8 172.2)">1</text>
<text x="72.7" y="172.7">12</text>
<text x="126.5" y="170.7">2</text>
<text x="133.6" y="173.5" transform="rotate(-90 133.6 173.5)">3</text>
<text x="144.3" y="170.7">2</text>
<text x="151.4" y="173.5" transform="rotate(-90 151.4 173.5)">3</text>
<text x="28.1" y="175.3">1</text>
<text x="42.7" y="177">2</text>
<text x="49.8" y="179.8" transform="rotate(-90 49.8 179.8)">3</text>
<text x="72.7" y="177.8">11</text>
<text x="101.1" y="177.8">4</text>
<text x="107.7" y="174.7" transform="rotate(-90 107.7 174.7)">5</text>
<text x="10.4" y="185.9">D</text>
<text x="107.7" y="182.3" transform="rotate(-90 107.7 182.3)">1</text>
<text x="285.4" y="185.9">D</text>
<text x="35" y="199.9">1</text>
<text x="85" y="199.9">2</text>
<text x="135" y="199.9">3</text>
<text x="185" y="199.9">4</text>
<text x="235" y="199.9">5</text>
<text x="285" y="199.9">6</text>
</g>
<g font-size="1.8" fill="#0000c2">
<text x="24.1" y="21.6">LOGIC LEVEL &quot;0&quot; -&gt; ERROR</text>
<text x="24.1" y="19">LOGIC LEVEL &quot;1&quot; -&gt; NORMAL</text>
<text x="24.1" y="78.7">LOGIC LEVEL &quot;1&quot; -&gt; NORMAL</text>
<text x="24.1" y="81.3">LOGIC LEVEL &quot;0&quot; -&gt; ERROR</text>
<text x="24.1" y="142.2">LOGIC LEVEL &quot;0&quot; -&gt; ERROR</text>
<text x="24.1" y="139.7">LOGIC LEVEL &quot;1&quot; -&gt; NORMAL</text>
</g>
<g font-size="1.8" fill="#008484">
<text x="75.8" y="19.4">+12V</text>
<text x="90.2" y="18.6">IMD_SHTDNW</text>
<text x="100.2" y="22">J4</text>
<text x="106.2" y="19.4">+12V</text>
<text x="139.3" y="24.5">+12V</text>
<text x="168.5" y="24.5">+12V</text>
<text x="177.4" y="30">R23</text>
<text x="190.1" y="24.5">+12V</text>
<text x="53" y="31.4">R16</text>
<text x="53.5" y="34">1K</text>
<text x="63.7" y="33.8">R1</text>
<text x="70.3" y="35.1">BC557</text>
<text x="73.8" y="32.6">Q1</text>
<text x="99.2" y="30">DPST RELAY</text>
<text x="99.3" y="32.6">K1</text>
<text x="135.5" y="34">R20</text>
<text x="164.7" y="32.7">R22</text>
<text x="165.3" y="35.2">1K</text>
<text x="177.4" y="32.3">10K</text>
<text x="194.4" y="33.9">Q12</text>
<text x="63.1" y="36.1">10K</text>
<text x="118.3" y="37.8">D1</text>
<text x="118.8" y="40.3">1N5819</text>
<text x="134.9" y="41.6">Q10</text>
<text x="136" y="36.5">1K</text>
<text x="164.1" y="41.6">Q11</text>
<text x="194.5" y="36.2">BC557</text>
<text x="43.4" y="47.9">Q9</text>
<text x="65.6" y="46">U1A</text>
<text x="125.4" y="45.4">R19</text>
<text x="132.5" y="44.1">BC548</text>
<text x="147.5" y="46.5">D8</text>
<text x="155.9" y="45.4">R21</text>
<text x="161.7" y="44.1">BC548</text>
<text x="186.3" y="45.4">R24</text>
<text x="186.8" y="47.9">1K</text>
<text x="200.3" y="45.4">R25</text>
<text x="200.8" y="47.9">1K</text>
<text x="27.1" y="50.7">IMD</text>
<text x="27.8" y="48.4">J3</text>
<text x="35.2" y="49">R15</text>
<text x="35.2" y="51.3">10K</text>
<text x="41" y="50.5">BC548</text>
<text x="63.4" y="48.3">TLP290-4</text>
<text x="93.1" y="53.7">100R</text>
<text x="94.1" y="51.4">R7</text>
<text x="125.4" y="50.5">10K</text>
<text x="147.4" y="49.1">GRN</text>
<text x="155.9" y="50.5">10K</text>
<text x="110.8" y="55.6">Q4</text>
<text x="111.2" y="58">SI2302</text>
<text x="185.7" y="54.1">D10</text>
<text x="186.7" y="56.7">RED</text>
<text x="199.4" y="56.7">RED</text>
<text x="199.6" y="54.1">D6</text>
<text x="79.5" y="60.7">R4</text>
<text x="79.5" y="63">10K</text>
<text x="47.7" y="71.4">GND</text>
<text x="75.6" y="71.4">GND</text>
<text x="106.1" y="71.4">GND</text>
<text x="139.1" y="66.3">GND</text>
<text x="168.4" y="66.3">GND</text>
<text x="189.9" y="66.3">GND</text>
<text x="196.3" y="66.3">GND</text>
<text x="259.9" y="77.8">+12V</text>
<text x="75.8" y="79.1">+12V</text>
<text x="90.1" y="78.3">BMS_SHTDNW</text>
<text x="100.2" y="81.7">J5</text>
<text x="106.2" y="79.1">+12V</text>
<text x="99.2" y="89.7">DPST RELAY</text>
<text x="139.3" y="84.2">+12V</text>
<text x="168.5" y="84.2">+12V</text>
<text x="177.4" y="89.7">R30</text>
<text x="190.1" y="84.2">+12V</text>
<text x="238.9" y="88.7">SET/RESET1</text>
<text x="261.8" y="87.3">C2</text>
<text x="273.3" y="88.6">C1</text>
<text x="53" y="91.1">R17</text>
<text x="53.5" y="93.6">1K</text>
<text x="63.1" y="95.8">10K</text>
<text x="63.7" y="93.5">R2</text>
<text x="70.3" y="94.8">BC557</text>
<text x="73.8" y="92.2">Q2</text>
<text x="99.3" y="92.2">K2</text>
<text x="135.5" y="93.6">R27</text>
<text x="164.7" y="92.4">R29</text>
<text x="165.3" y="94.9">1K</text>
<text x="177.4" y="92">10K</text>
<text x="194.4" y="93.6">Q15</text>
<text x="194.5" y="95.9">BC557</text>
<text x="262.1" y="92.4">100nF</text>
<text x="273.4" y="91.1">10uF</text>
<text x="118.3" y="97.5">D2</text>
<text x="118.8" y="100">1N5819</text>
<text x="134.9" y="101.3">Q13</text>
<text x="136" y="96.2">1K</text>
<text x="164.1" y="101.3">Q14</text>
<text x="256.1" y="100.1">R10</text>
<text x="263.7" y="100.1">R11</text>
<text x="271.3" y="100.1">R12</text>
<text x="26.5" y="106.9">J1</text>
<text x="33.9" y="107.4">R13</text>
<text x="42.1" y="106.3">Q7</text>
<text x="65.6" y="105.7">U1B</text>
<text x="125.4" y="105.1">R26</text>
<text x="132.5" y="103.8">BC548</text>
<text x="147.4" y="104.9">GRN</text>
<text x="147.5" y="107.5">D5</text>
<text x="155.9" y="105.1">R28</text>
<text x="161.7" y="103.8">BC548</text>
<text x="186.3" y="105.1">R31</text>
<text x="186.8" y="107.6">1K</text>
<text x="200.3" y="105.1">R32</text>
<text x="200.8" y="107.6">1K</text>
<text x="256.1" y="102.4">10K</text>
<text x="263.7" y="102.4">10K</text>
<text x="271.3" y="102.4">10K</text>
<text x="25.5" y="109.2">BMS</text>
<text x="33.9" y="109.7">10K</text>
<text x="39.8" y="108.9">BC548</text>
<text x="63.4" y="108">TLP290-4</text>
<text x="93.1" y="113.4">100R</text>
<text x="94.1" y="111.1">R8</text>
<text x="125.4" y="110.2">10K</text>
<text x="155.9" y="110.2">10K</text>
<text x="185.6" y="113.8">RED2</text>
<text x="199.6" y="113.8">D7</text>
<text x="110.8" y="115.3">Q5</text>
<text x="111.2" y="117.6">SI2302</text>
<text x="186.7" y="116.4">LED</text>
<text x="199.4" y="116.4">RED</text>
<text x="79.5" y="120.4">R5</text>
<text x="79.5" y="122.7">10K</text>
<text x="139.1" y="126">GND</text>
<text x="168.4" y="126">GND</text>
<text x="189.9" y="126">GND</text>
<text x="196.3" y="126">GND</text>
<text x="46.4" y="131.1">GND</text>
<text x="75.6" y="131.1">GND</text>
<text x="106.1" y="131.1">GND</text>
<text x="259.8" y="132.3">GND</text>
<text x="75.8" y="141.3">+12V</text>
<text x="90.2" y="140.5">BSPD_SHTDNW</text>
<text x="100.2" y="144">J6</text>
<text x="106.2" y="141.3">+12V</text>
<text x="130.4" y="146.4">+12V</text>
<text x="148.2" y="146.4">+12V</text>
<text x="164.7" y="146.4">+12V</text>
<text x="55.5" y="153.3">R18</text>
<text x="56" y="155.9">1K</text>
<text x="63.7" y="155.7">R3</text>
<text x="73.8" y="154.5">Q3</text>
<text x="99.2" y="151.9">DPST RELAY</text>
<text x="99.3" y="154.5">K3</text>
<text x="126.6" y="155.9">R34</text>
<text x="144.4" y="154.6">R36</text>
<text x="169" y="154.6">Q18</text>
<text x="63.1" y="158">10K</text>
<text x="70.3" y="157">BC557</text>
<text x="118.3" y="159.7">D3</text>
<text x="127.2" y="158.4">1K</text>
<text x="144.9" y="157.1">1K</text>
<text x="155.8" y="160.8">R37</text>
<text x="155.8" y="158.3">10K</text>
<text x="169.1" y="156.9">BC557</text>
<text x="65.6" y="167.9">U1C</text>
<text x="118.8" y="162.2">1N5819</text>
<text x="119" y="167.3">R33</text>
<text x="123.6" y="166">BC548</text>
<text x="126" y="163.5">Q16</text>
<text x="135.9" y="167.2">GRN</text>
<text x="136.1" y="164.6">D4</text>
<text x="142.6" y="166">BC548</text>
<text x="143.8" y="163.5">Q17</text>
<text x="154.6" y="167.3">R38</text>
<text x="168.6" y="167.3">R39</text>
<text x="25" y="172.7">BSPD</text>
<text x="26.5" y="170.4">J2</text>
<text x="33.9" y="170.9">R14</text>
<text x="33.9" y="173.2">10K</text>
<text x="39.8" y="172.4">BC548</text>
<text x="42.1" y="169.8">Q8</text>
<text x="63.4" y="170.3">TLP290-4</text>
<text x="94.1" y="173.3">R9</text>
<text x="119" y="172.4">10K</text>
<text x="155.1" y="169.8">1K</text>
<text x="169.1" y="169.8">1K</text>
<text x="93.1" y="175.7">100R</text>
<text x="110.8" y="177.6">Q6</text>
<text x="111.2" y="179.9">SI2302</text>
<text x="143.1" y="177.3">R35</text>
<text x="143.1" y="174.8">10K</text>
<text x="153.8" y="176.1">RED1</text>
<text x="155" y="178.6">LED</text>
<text x="167.7" y="178.6">RED</text>
<text x="167.8" y="176.1">D9</text>
<text x="79.5" y="182.6">R6</text>
<text x="79.5" y="185">10K</text>
<text x="130.3" y="188.2">GND</text>
<text x="148" y="188.2">GND</text>
<text x="158.2" y="188.2">GND</text>
<text x="164.5" y="188.2">GND</text>
<text x="46.4" y="193.3">GND</text>
<text x="75.6" y="193.3">GND</text>
<text x="106.1" y="193.3">GND</text>
</g>
<g font-size="1.8">
<text x="54.2" y="50.8">A_IMD 1</text>
<text x="54.2" y="55.9">K_IMD 2</text>
<text x="53.5" y="110.5">A_BMS 3</text>
<text x="253.7" y="112.4" transform="rotate(-90 253.7 112.4)">A_IMD</text>
<text x="261.4" y="113.1" transform="rotate(-90 261.4 113.1)">A_BMS</text>
<text x="53.5" y="115.6">K_BMS 4</text>
<text x="269" y="114.1" transform="rotate(-90 269 114.1)">A_PSBD</text>
<text x="253.7" y="123.4" transform="rotate(-90 253.7 123.4)">K_IMD</text>
<text x="261.4" y="123.4" transform="rotate(-90 261.4 123.4)">K_BMS</text>
<text x="269" y="123.4" transform="rotate(-90 269 123.4)">K_BSPD</text>
<text x="52.5" y="172.7">A_BSPD 5</text>
<text x="52.5" y="177.8">K_BSPD 6</text>
</g>
<text font-size="1.8" fill="#840084" x="233" y="91">N.O. PUSH SWITCH</text>
</svg>
